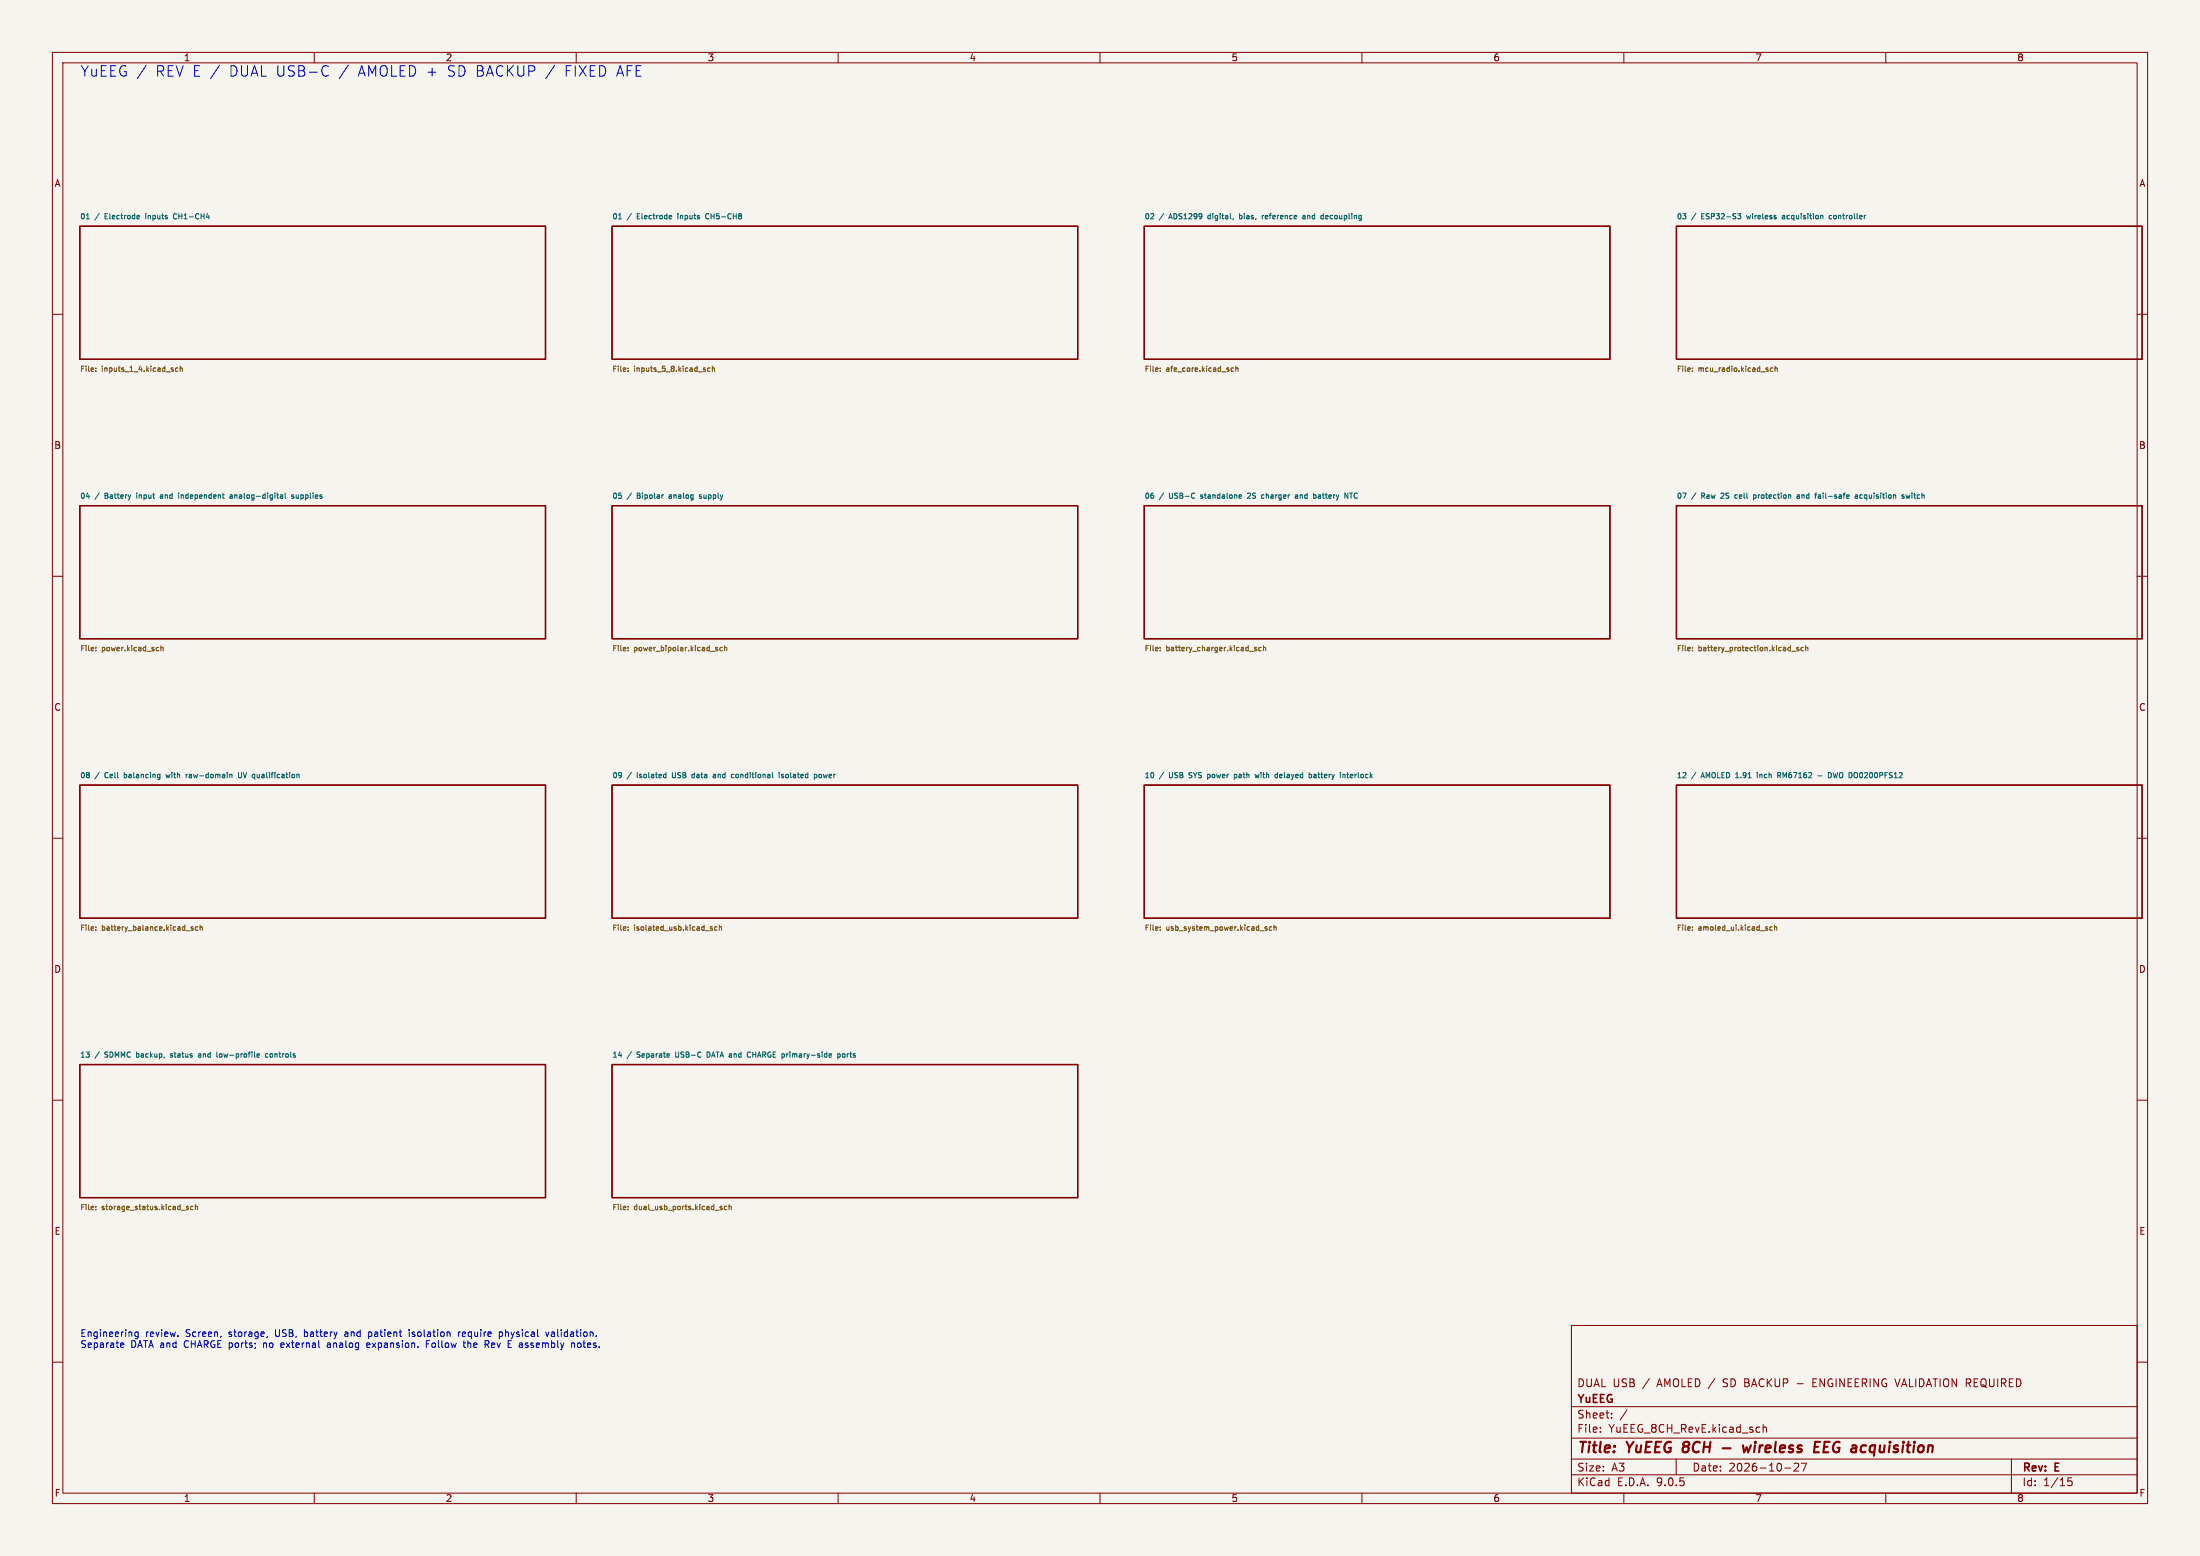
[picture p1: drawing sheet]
<svg xmlns="http://www.w3.org/2000/svg" width="420mm" height="297mm" viewBox="0 0 420 297" stroke-linecap="round" stroke-linejoin="round" font-family="sans-serif">
<path d="M0 0h420v297h-420z" fill="#f5f4ef" stroke="#f5f4ef" stroke-width=".19"/>
<g fill="none" stroke="#840000" stroke-width=".19">
<path d="M10 10h400v277h-400zM12 12h396v273h-396zM60 10v2M110 10v2M160 10v2M210 10v2M260 10v2M310 10v2M360 10v2M10 60h2M408 60h2M10 110h2"/>
<path d="M408 110h2M10 160h2M408 160h2M10 210h2M408 210h2M300 253h108v32h-108zM10 260h2M300 278.5h108M300 274.5h108M300 268.5h108M305.5 273.2v.2M305.5 272.5v.1"/>
<path d="M307.7 270.5v.2M307.7 269.8v.1M310.6 269.1l-1.3 1.9M320 278.5v3M336.6 271.9v1.5M336.6 272.5l.2-.1 .4 .1v.9M342.5 279.4l.6-.1 .2 .1 .1 .3-1 1.1h1M343.1 264.1h1.1M343.9 279.3h1l-.7 1.5M346.1 263.9h.5M346.8 263.2h-.7v1.5h.7M384 278.5v6.5"/>
<path d="M408 260h2M60 285v2M110 285v2M160 285v2M210 285v2M260 285v2M300 281.5h108M310 285v2M340.7 280.2h1.2M360 285v2M395.5 282.1h-.7l-.1 .7 .2-.1h.5l.2 .2-.1 .5-.2 .2-.6-.2"/>
</g>
<path d="M328.9 276.4h1.5M332.7 275.9l.3 1.3 .5-.9 .2 .9 .6-1.3M346.5 275.2h1M348.2 276.2h.7M349.3 275.2h-1l-.2 2h.9" fill="none" stroke="#840000" stroke-width=".4"/>
<g fill="none" stroke="#840000" stroke-width=".25">
<path d="M15.2 43.2h88.9v25.4h-88.9zM116.8 43.2h88.9v25.4h-88.9zM218.4 43.2h88.9v25.4h-88.9zM320 43.2h88.9v25.4h-88.9zM15.2 96.5h88.9v25.4h-88.9zM116.8 96.5h88.9v25.4h-88.9zM218.4 96.5h88.9v25.4h-88.9zM320 96.5h88.9v25.4h-88.9zM15.2 149.9h88.9v25.4h-88.9zM116.8 149.9h88.9v25.4h-88.9zM218.4 149.9h88.9v25.4h-88.9zM320 149.9h88.9v25.4h-88.9z"/>
<path d="M15.2 203.2h88.9v25.4h-88.9zM116.8 203.2h88.9v25.4h-88.9z"/>
</g>
<g fill="none" stroke="#006464" stroke-width=".19">
<path d="M16.5 41.8h.6M26.5 41.1l.1 .3h-.5M26.6 41.7l-.1 .1M27.8 40.8v.1M27.8 41.1v.7M33.4 40.8a.54 .54 0 0 0-.3 .5 .54 .54 0 0 0 .3 .5M118.1 41.8h.6M128.1 41.1l.1 .3h-.5M128.2 41.7l-.1 .1M129.4 40.8v.1M129.4 41.1v.7M135 40.8a.54 .54 0 0 0-.3 .5 .54 .54 0 0 0 .3 .5"/>
<path d="M230.6 41.2v.5M236.6 40.8v1M236.6 41.7l.3 .1M236.9 41.1l-.3 .1M241 41.1v.7M241.3 41.1l-.3 .2M248.7 41.2h.4l.1 .6M249.2 41.4l-.5 .1 .1 .3 .4-.1M253.4 41.1l-.3 .2v.4l.3 .1M253.5 41.4h-.4M331.7 40.8h.6l-.3 .4 .3 .1v.3l-.2 .2h-.2M333.4 41.1l.2 .7"/>
<path d="M340.6 41.1l-.3 .1M340.6 41.4l-.4 .1 .1 .2 .3 .1M347.9 41.2l.1 .6M349.7 41.2l-.3-.1-.2 .2 .1 .4h.4M26.1 94.1v.1M26.1 94.5v.6M30.9 94.5h-.3M31 94.7l-.4 .2v.2h.4M34.1 94.1v.1M34.1 94.5v.6M34.6 94.5v.6M34.7 94.5h-.1"/>
<path d="M43.9 94.5h.4v.6M44.3 94.7l-.4 .2 .1 .2h.3M53.6 94.5h.3l.1 .6M54 95.1h-.4M54 94.7h-.4M54.4 94.1v.9l.2 .1M56.1 94.5h-.3l-.1 .1v.1l.4 .1v.3h-.4M56.5 94.5v.5l.3 .1M126.6 94.5h.1M127.7 94.8v.3M133.5 95.1h.4M133.9 94.5h-.2l-.2 .1 .1 .1 .3 .1"/>
<path d="M229.2 95.1h.1M229.3 94.5v.2M236.9 94.5l.1 .2-.5 .1M237 95.1h-.1M238.5 94.1l-.3 .1M238.7 94.5l-.6 .6h.6M241 94.5h.3M241.3 95.1h-.3M247.3 94.5h.4v.6M247.7 94.7l-.4 .2 .1 .2h.3M251.2 94.5v.5M252 94.5h-.3"/>
<path d="M252 94.7l-.4 .2 .1 .2h.3M256.7 94.1l.6 1v-1M257.6 94.1h.6M257.9 94.1v1M328.6 94.2h-.1M329 94.5l-.5 .6h.6M331.6 94.5l-.4 .1v.4l.4 .1M334.8 94.5h.2l.2 .1-.1 .5h-.3M334.8 94.5v1M343.1 94.5h.4v.6M343.5 94.7l-.5 .2 .2 .2h.3M347.1 94.5h.3l.2 .1"/>
<path d="M347.6 94.7l-.5 .2 .1 .2h.4M354.2 94.5h.4v.6M354.6 94.7l-.5 .2 .2 .2h.3M355.5 94.5h-.3l-.2 .1 .1 .5h.4M363.5 94.5h-.3l-.1 .1v.1l.4 .1v.3h-.4M363.9 94.5l.1 .6 .2-.5 .2 .5 .2-.6M23.7 147.5v1M23.7 148.4l.1 .1M23.8 147.8h-.1M30.4 147.8h.1M30.5 147.8v.9M30.5 148.4l-.1 .1"/>
<path d="M31.7 147.8l.2 .7 .2-.5M35.5 147.8v.7M35.8 147.8l-.3 .2M44 147.8l.3 .1v.6M45.5 147.5v.8l.2 .2 .4-.2v-.8M49.1 148.3l.1 .2M127 147.8h.1M127.1 147.5v1M127.1 148.4l-.1 .1M128.4 147.5l.1 .9M132.1 148.3l.4 .2M132.5 147.8l-.4 .2"/>
<path d="M136.2 147.8h.4v.7M136.6 148l-.5 .2 .2 .3 .3-.1M139.8 147.8h.3M140.1 148.4l-.3 .1M148.7 147.5v.1M148.7 147.8v.7M149.6 147.8h-.3l-.1 .1v.2l.4 .1v.2h-.4M155.5 147.8h.3l.1 .2-.1 .4h-.3M155.5 147.8v1M156.8 147.9l-.3-.1-.2 .2 .1 .4h.4M227 148.4l.1 .1M227.1 147.5v.4"/>
<path d="M230.6 147.8h.2M230.6 148.5h.2M235.6 147.8h.3l.2 .2-.1 .4h-.4M235.6 147.8v1M239.6 147.8l.2 .7 .2-.5 .2 .5 .1-.7M243.6 147.8h.3M243.9 148.4l-.3 .1M243.9 147.5v1M244.6 147.8l-.3 .1v.5l.3 .1M244.8 148l-.5 .1M250 147.8l.4 .2-.1 .4-.3 .1M250.8 147.8h.3l.2 .1"/>
<path d="M251.3 148l-.5 .2 .1 .3 .4-.1M256.3 147.9l.4-.1 .1 .7M257.1 147.8h.4M257.3 147.5v.8l.2 .2M335.5 147.5v.1M335.5 147.8v.7M339.4 148l.5-.1v-.3l-.5-.1v1M339.6 148l.3 .5M347 148.1h.8M349 147.5a.51 .51 0 0 1 .6 .5 .51 .51 0 0 1-.6 .5zM349.9 147.5l.3 1M26.1 200.8v1"/>
<path d="M26.1 201.8h.1M26.1 201.1v.1M32.5 201.8h.4M32.9 201.2l-.2-.1-.2 .2 .1 .1 .3 .1M37.9 201.2h.4v.6M38.3 201.4l-.4 .2 .1 .2h.3M42.3 201.2l-.2-.1-.2 .2 .1 .5h.3M49.2 201.1l.3 .1v.2l-.4 .1M49.5 201.8h-.3M51.1 201.2l-.2-.1-.2 .2 .1 .5h.3M51.9 201.1l-.4 .2 .1 .4 .3 .1M129 200.8l.1 1"/>
<path d="M135.4 200.8h-.4v1h.4M142.8 200.8l.5 .1M143.3 201.7l-.5 .1M159.9 201.2l.3-.1 .2 .2-.1 .5h-.4M159.9 201.1v1M161.3 201.2l-.3-.1-.2 .2 .1 .5 .4-.1"/>
</g>
<g fill="none" stroke="#725600" stroke-width=".19">
<path d="M18.3 70.8v.1M18.3 70.3v.1M34 70.3l-.3-.1-.2 .2 .1 .4h.4M34.4 70.3h.4v.6M34.4 69.9v1M119.9 70.8v.1M119.9 70.3v.1M135.6 70.3l-.3-.1-.2 .2 .1 .4h.4M136 70.3h.4v.6M136 69.9v1M221.5 70.8v.1M221.5 70.3v.1"/>
<path d="M235 70.7l.2 .2 .3-.1M235.5 70.3l-.3-.1-.2 .2M235.9 70.3h.4v.6M235.9 69.9v1M323.1 70.8v.1M323.1 70.3v.1M338.4 70.3l-.3-.1-.2 .2 .1 .4h.4M338.9 70.3h.3l.1 .6M338.9 69.9v1M18.3 123.6v.1M18.3 124.1v.1M30.2 123.6h.1"/>
<path d="M30.3 124.2h-.1M30.7 123.7l.4-.1v.6M30.7 123.2v1M119.9 123.6v.1M119.9 124.1v.1M136.7 123.9l.3 .2-.3 .1M136.7 123.6h.3M137.9 123.6h-.3l-.2 .2 .1 .4h.4M138.3 123.7l.4-.1v.6M138.3 123.2v1M221.5 123.6v.1M221.5 124.1v.1"/>
<path d="M239.9 123.6h-.3l-.1 .1v.1l.4 .1v.3h-.4M240.8 123.6h-.3l-.2 .2 .1 .4h.4M241.2 123.7l.4-.1v.6M241.2 123.2v1M323.1 123.6v.1M323.1 124.1v.1M342 124.3h.8M343.4 123.6h-.3l-.1 .1v.1l.4 .1v.3h-.4M344.3 123.6h-.3l-.2 .2 .1 .4h.4M344.7 123.7l.4-.1v.6M344.7 123.2v1M18.3 177h.1"/>
<path d="M18.3 177.5v.1M36.9 177l-.3-.1-.1 .1v.2l.4 .1v.2h-.4M37.8 177l-.3-.1-.2 .2 .1 .4h.4M38.2 177h.4v.6M38.2 176.6v1M119.9 177h.1M119.9 177.5v.1M135.7 177.2l.3 .2-.3 .2M135.7 176.9l.3 .1M136.9 177l-.3-.1-.2 .2 .1 .4h.4M137.3 177h.4v.6M137.3 176.6v1"/>
<path d="M221.5 177h.1M221.5 177.5v.1M241.5 177.2l.4 .2v.1l-.3 .1M241.5 177h.4M242.8 177l-.3-.1-.2 .2 .1 .4h.4M243.2 177h.4v.6M243.2 176.6v1M323.1 177h.1M323.1 177.5v.1M338.3 177l-.3-.1-.1 .2v.4h.4M338.8 177h.3l.1 .6M338.8 176.6v1"/>
<path d="M18.3 230.3v.1M18.3 230.8v.1M36 230.3l-.3-.1-.1 .2v.1l.4 .1v.3h-.4M36.9 230.3l-.3-.1-.2 .2 .1 .5h.4M37.3 230.3h.4v.6M37.3 229.9v1M119.9 230.3v.1M119.9 230.8v.1M137.5 230.5l.3 .1 .1 .2-.2 .1h-.2M137.5 230.3h.3M138.7 230.3l-.2-.1-.2 .2 .1 .5h.3M139.2 230.3h.4v.6"/>
<path d="M139.2 229.9v1"/>
</g>
<g fill="none" stroke="#0000c2" stroke-width=".19">
<path d="M27.9 12.4l-1.7 2.6M62.3 12.5l.4 .2M62.7 14.3l-.4 .2M23.1 257.1h.5M23.6 256.5v.1l-.6 .2M26.4 254.2v1.1l-.3 .2h-.3M26.4 254.3l-.4-.1-.3 .3 .2 .5h.5M34 255v.1M50.3 256.3v.9M51.1 255l-.2 .3M53.7 256.4l-.1 .6 .2 .2h.2M54.2 256.6l-.6 .2"/>
<path d="M58.1 253.8v1.3M58.1 255l.1 .1M58.2 254.2l-.1 .1M62.9 256.7h-.3l-.1 .2v.2l.4 .1M66.2 254.2l-.3 .1M66.3 254.6h-.3l-.2 .2 .1 .2 .4 .1M70 256.8l.6-.2v-.2l-.4-.1-.2 .2 .1 .6h.5M70.4 255h.5M70.4 254.3h.5M70.4 254.2v1.3M78.1 253.8v.1M78.1 254.2v.9"/>
<path d="M78.7 255l.1 .1M78.9 254.2l-.2 .2 .2 .3M81.4 256.5h.4M81.4 255.9v1.3M87.5 254.2v.9M87.9 254.2l-.4 .3M88.4 256.3h.5M88.5 254.2l-.2 .2v.5l.2 .2M88.6 257l.3 .2M88.9 254.5l-.6 .2M89.3 255.9v1.3M92.9 256.6l.4 .6"/>
<path d="M93.3 256.5l-.2 .1M93.9 256.4v.7M94.5 256.6l-.7 .2M95.3 254.3l.4-.1 .2 .3-.1 .5h-.5M95.3 254.2v1.3M104.2 254.2l.3 .9 .3-.9M105.7 254.2l-.4 .1M105.7 254.6h-.3l-.2 .2 .1 .2 .4 .1M109.5 256.3l.2 .2v.7M110.3 256.5l.2-.2 .4 .2v.4l-.1 .2-.3 .1-.2-.1z"/>
</g>
<g font-size="2.8" fill="#0000c2">
<text x="15.2" y="14.9">YuEEG /</text>
<text x="29.6" y="14.9">REV E /</text>
<text x="43.8" y="14.9">DUAL USB-C</text>
<text x="64.9" y="14.9">/</text>
<text x="68.6" y="14.9">AMOLED +</text>
<text x="85.7" y="14.9">SD BACKUP /</text>
<text x="108.3" y="14.9">FIXED AFE</text>
</g>
<g font-size="2.8" fill="#840000">
<text x="301" y="277.9">Title:</text>
<text x="310.6" y="277.9">YuEEG 8CH</text>
<text x="335.2" y="277.9">wireless</text>
<text x="349.6" y="277.9">EEG</text>
<text x="357.5" y="277.9">acquisition</text>
</g>
<g font-size="2.1" fill="#840000">
<text x="301" y="268.2">YuEEG</text>
<text x="301" y="265">DUAL USB</text>
<text x="313.7" y="265">/</text>
<text x="316.5" y="265">AMOLED /</text>
<text x="329.3" y="265">SD BACKUP</text>
<text x="346.9" y="265">ENGINEERING VALIDATION REQUIRED</text>
<text x="301" y="273.7">File:</text>
<text x="301" y="271">Sheet:</text>
<text x="307.1" y="273.7">YuEEG_8CH_RevE.kicad_sch</text>
<text x="301" y="281.1">Size:</text>
<text x="307.6" y="281.1">A3</text>
<text x="323" y="281.1">Date:</text>
<text x="330" y="281.1">2026-10-27</text>
<text x="386" y="281.3">Rev:</text>
<text x="392.4" y="281.3">E</text>
<text x="301" y="283.9">KiCad</text>
<text x="308.7" y="283.9">E.D.A.</text>
<text x="316.3" y="283.9">9.0.5</text>
<text x="386" y="283.9">Id:</text>
<text x="390.1" y="283.9">1/15</text>
</g>
<g font-size="1.8" fill="#840000">
<text x="35" y="11.9">1</text>
<text x="85" y="11.9">2</text>
<text x="135" y="11.9">3</text>
<text x="185" y="11.9">4</text>
<text x="235" y="11.9">5</text>
<text x="285" y="11.9">6</text>
<text x="335" y="11.9">7</text>
<text x="385" y="11.9">8</text>
<text x="10.3" y="35.9">A</text>
<text x="408.3" y="35.9">A</text>
<text x="10.3" y="85.9">B</text>
<text x="408.2" y="85.9">B</text>
<text x="10.3" y="135.9">C</text>
<text x="408.2" y="135.9">C</text>
<text x="10.3" y="185.9">D</text>
<text x="408.2" y="185.9">D</text>
<text x="10.3" y="235.9">E</text>
<text x="408.3" y="235.9">E</text>
<text x="10.3" y="285.9">F</text>
<text x="35" y="286.9">1</text>
<text x="85" y="286.9">2</text>
<text x="135" y="286.9">3</text>
<text x="185" y="286.9">4</text>
<text x="235" y="286.9">5</text>
<text x="285" y="286.9">6</text>
<text x="335" y="286.9">7</text>
<text x="385" y="286.9">8</text>
<text x="408.3" y="285.9">F</text>
</g>
<g font-size="1.8" fill="#0000c2">
<text x="15.2" y="255.5">Engineering</text>
<text x="15.2" y="257.6">Separate</text>
<text x="25" y="257.6">DATA and</text>
<text x="27.8" y="255.5">review.</text>
<text x="35.4" y="257.6">CHARGE ports;</text>
<text x="35.6" y="255.5">Screen,</text>
<text x="43.9" y="255.5">storage,</text>
<text x="50.9" y="257.6">no</text>
<text x="53" y="255.5">USB,</text>
<text x="54.4" y="257.6">external</text>
<text x="58.7" y="255.5">battery</text>
<text x="63.5" y="257.6">analog</text>
<text x="66.6" y="255.5">and</text>
<text x="71.2" y="257.6">expansion.</text>
<text x="71.3" y="255.5">patient</text>
<text x="79.3" y="255.5">isolation</text>
<text x="82.8" y="257.6">Follow</text>
<text x="88.9" y="255.5">require</text>
<text x="90.1" y="257.6">the</text>
<text x="94.4" y="257.6">Rev</text>
<text x="96.9" y="255.5">physical</text>
<text x="99" y="257.6">E assembly</text>
<text x="106.1" y="255.5">validation.</text>
<text x="111.5" y="257.6">notes.</text>
</g>
<g font-size="1.4" fill="#006464">
<text x="15.2" y="41.9">01</text>
<text x="18.2" y="41.9">/</text>
<text x="20.2" y="41.9">Electrode</text>
<text x="28.2" y="41.9">inputs</text>
<text x="33.8" y="41.9">CH1-CH4</text>
<text x="116.8" y="41.9">01</text>
<text x="119.8" y="41.9">/</text>
<text x="121.8" y="41.9">Electrode</text>
<text x="129.8" y="41.9">inputs</text>
<text x="135.4" y="41.9">CH5-CH8</text>
<text x="218.4" y="41.9">02</text>
<text x="221.4" y="41.9">/</text>
<text x="223.4" y="41.9">ADS1299</text>
<text x="231.1" y="41.9">digital,</text>
<text x="237.3" y="41.9">bias,</text>
<text x="241.9" y="41.9">reference</text>
<text x="249.9" y="41.9">and</text>
<text x="253.7" y="41.9">decoupling</text>
<text x="320" y="41.9">03</text>
<text x="323" y="41.9">/</text>
<text x="325" y="41.9">ESP32-S3</text>
<text x="334" y="41.9">wireless</text>
<text x="341" y="41.9">acquisition</text>
<text x="350.2" y="41.9">controller</text>
<text x="15.2" y="95.2">04</text>
<text x="18.2" y="95.2">/</text>
<text x="20.2" y="95.2">Battery</text>
<text x="26.5" y="95.2">input</text>
<text x="31.3" y="95.2">and</text>
<text x="35" y="95.2">independent</text>
<text x="45.1" y="95.2">analog-digital</text>
<text x="57.2" y="95.2">supplies</text>
<text x="116.8" y="95.2">05</text>
<text x="119.8" y="95.2">/</text>
<text x="121.8" y="95.2">Bipolar</text>
<text x="128.2" y="95.2">analog</text>
<text x="134.2" y="95.2">supply</text>
<text x="218.4" y="95.2">06</text>
<text x="221.4" y="95.2">/</text>
<text x="223.4" y="95.2">USB-C</text>
<text x="229.7" y="95.2">standalone</text>
<text x="238.9" y="95.2">2S</text>
<text x="241.8" y="95.2">charger</text>
<text x="248.5" y="95.2">and</text>
<text x="252.2" y="95.2">battery</text>
<text x="258.5" y="95.2">NTC</text>
<text x="320" y="95.2">07</text>
<text x="323" y="95.2">/</text>
<text x="325" y="95.2">Raw</text>
<text x="329" y="95.2">2S</text>
<text x="331.9" y="95.2">cell</text>
<text x="335.7" y="95.2">protection</text>
<text x="344.3" y="95.2">and</text>
<text x="348" y="95.2">fail-safe</text>
<text x="355.9" y="95.2">acquisition</text>
<text x="365.1" y="95.2">switch</text>
<text x="15.2" y="148.6">08</text>
<text x="18.2" y="148.6">/</text>
<text x="20.2" y="148.6">Cell</text>
<text x="24.2" y="148.6">balancing</text>
<text x="32.5" y="148.6">with</text>
<text x="36.5" y="148.6">raw-domain</text>
<text x="46.7" y="148.6">UV</text>
<text x="49.7" y="148.6">qualification</text>
<text x="116.8" y="148.6">09</text>
<text x="119.8" y="148.6">/</text>
<text x="121.8" y="148.6">Isolated</text>
<text x="128.8" y="148.6">USB</text>
<text x="132.8" y="148.6">data</text>
<text x="137.1" y="148.6">and</text>
<text x="140.9" y="148.6">conditional</text>
<text x="150.2" y="148.6">isolated</text>
<text x="157.2" y="148.6">power</text>
<text x="218.4" y="148.6">10</text>
<text x="221.4" y="148.6">/</text>
<text x="223.4" y="148.6">USB</text>
<text x="227.4" y="148.6">SYS</text>
<text x="231.2" y="148.6">power</text>
<text x="236.6" y="148.6">path</text>
<text x="240.9" y="148.6">with</text>
<text x="244.9" y="148.6">delayed</text>
<text x="251.6" y="148.6">battery</text>
<text x="257.9" y="148.6">interlock</text>
<text x="320" y="148.6">12</text>
<text x="323" y="148.6">/</text>
<text x="325" y="148.6">AMOLED 1.91</text>
<text x="336.2" y="148.6">inch</text>
<text x="340.3" y="148.6">RM67162</text>
<text x="350.5" y="148.6">DWO DO0200PFS12</text>
<text x="15.2" y="201.9">13</text>
<text x="18.2" y="201.9">/</text>
<text x="20.2" y="201.9">SDMMC</text>
<text x="26.5" y="201.9">backup,</text>
<text x="33.3" y="201.9">status</text>
<text x="38.9" y="201.9">and</text>
<text x="42.6" y="201.9">low-profile</text>
<text x="52.2" y="201.9">controls</text>
<text x="116.8" y="201.9">14</text>
<text x="119.8" y="201.9">/</text>
<text x="121.8" y="201.9">Separate</text>
<text x="129.4" y="201.9">USB-C</text>
<text x="135.7" y="201.9">DATA and</text>
<text x="143.9" y="201.9">CHARGE primary-side</text>
<text x="161.7" y="201.9">ports</text>
</g>
<g font-size="1.4" fill="#725600">
<text x="15.2" y="71.3">File:</text>
<text x="19.4" y="71.3">inputs_1_4.kicad_sch</text>
<text x="116.8" y="71.3">File:</text>
<text x="121" y="71.3">inputs_5_8.kicad_sch</text>
<text x="218.4" y="71.3">File:</text>
<text x="222.6" y="71.3">afe_core.kicad_sch</text>
<text x="320" y="71.3">File:</text>
<text x="324.2" y="71.3">mcu_radio.kicad_sch</text>
<text x="15.2" y="124.6">File:</text>
<text x="19.4" y="124.6">power.kicad_sch</text>
<text x="116.8" y="124.6">File:</text>
<text x="121" y="124.6">power_bipolar.kicad_sch</text>
<text x="218.4" y="124.6">File:</text>
<text x="222.6" y="124.6">battery_charger.kicad_sch</text>
<text x="320" y="124.6">File:</text>
<text x="324.2" y="124.6">battery_protection.kicad_sch</text>
<text x="15.2" y="178">File:</text>
<text x="19.4" y="178">battery_balance.kicad_sch</text>
<text x="116.8" y="178">File:</text>
<text x="121" y="178">isolated_usb.kicad_sch</text>
<text x="218.4" y="178">File:</text>
<text x="222.6" y="178">usb_system_power.kicad_sch</text>
<text x="320" y="178">File:</text>
<text x="324.2" y="178">amoled_ui.kicad_sch</text>
<text x="15.2" y="231.3">File:</text>
<text x="19.4" y="231.3">storage_status.kicad_sch</text>
<text x="116.8" y="231.3">File:</text>
<text x="121" y="231.3">dual_usb_ports.kicad_sch</text>
</g>
</svg>
